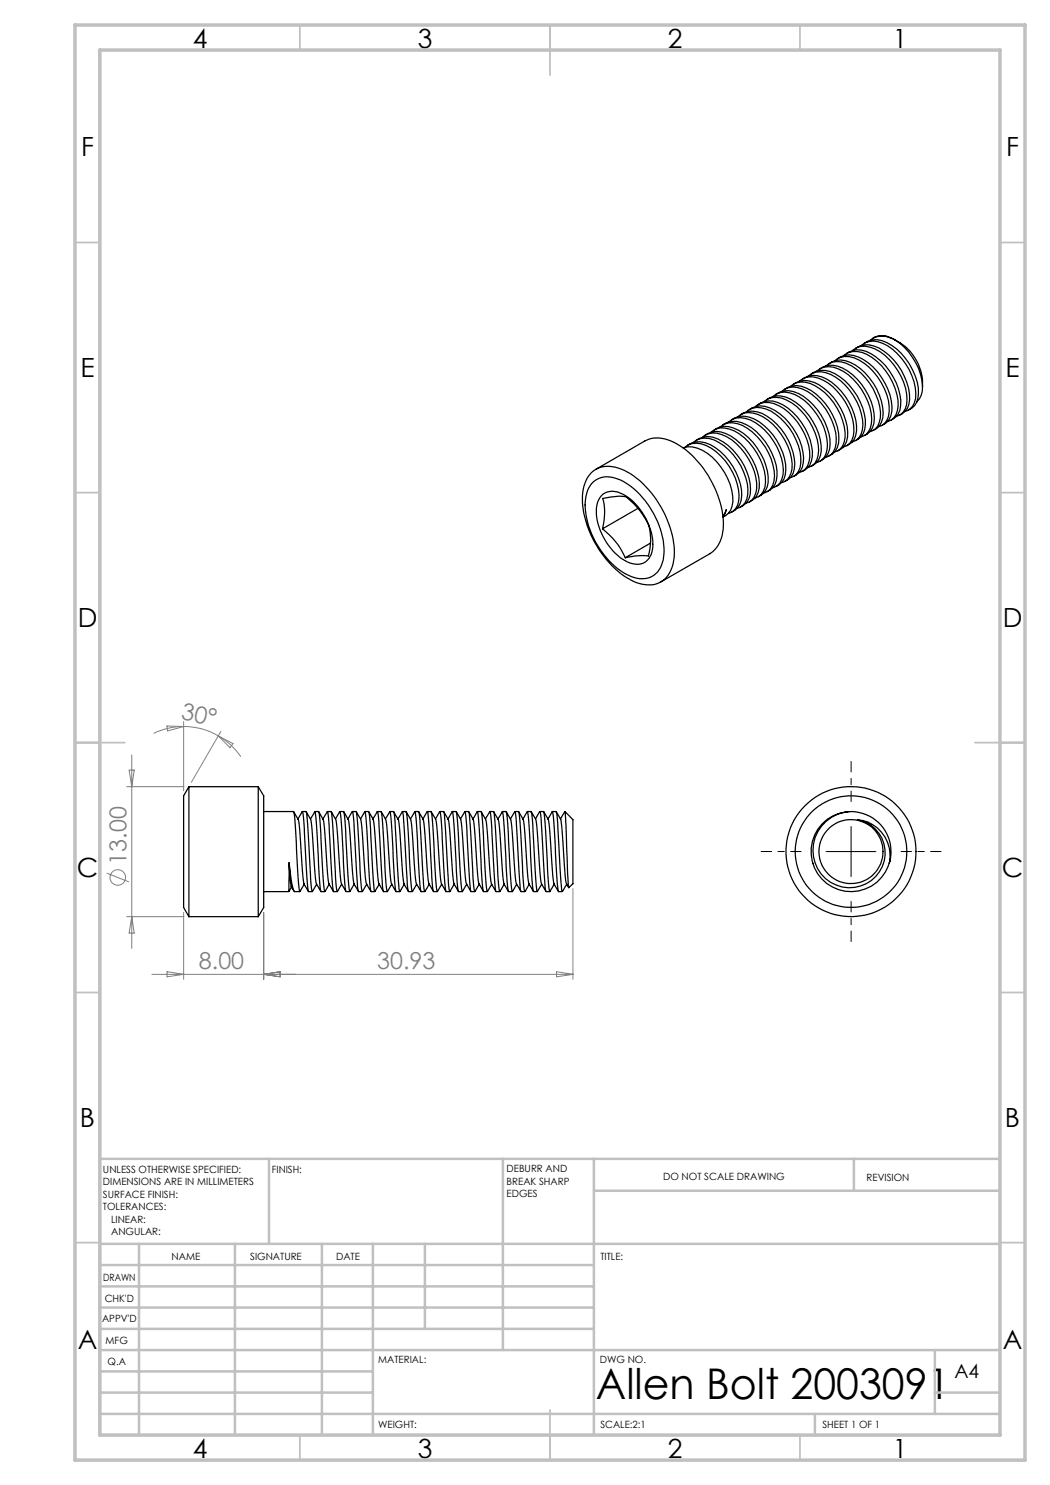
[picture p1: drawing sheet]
<svg xmlns="http://www.w3.org/2000/svg" width="210mm" height="297mm" viewBox="0 0 210 297" stroke-linecap="round" stroke-linejoin="round" font-family="sans-serif">
<g fill="none" stroke="#808080" stroke-width=".2">
<path d="M25.3 157.3h11.5M25.8 154h1l-.4 3.3zM26.4 151v38.7M33.4 145.2l3.3 .1-3.2 .9zM36.7 145.3a13.2 13.2 0 0 1 6.9 1.9M36.7 145.3a13.6 13.6 0 0 0-6 1.4M36.7 144.3v13.8M43.6 147.2a13.1 13.1 0 0 1 4.6 4.1M43.6 147.2l3 1.5-.6 .8zM44.2 146.3l-5.9 10.2M21.3 174.6l4.5 1.8M114.6 177.7v18.2"/>
<path d="M25.3 183.3h11.5M26.4 183.3l.4 3.3h-1zM30.4 194.9h84.2M33.4 194.3l3.3 .6-3.3 .5zM36.7 182.5v13.4M52.7 182.5v13.4M52.7 194.9l3.3-.6v1.1zM111.3 194.3l3.3 .6-3.3 .5z"/>
<circle cx="23.6" cy="175.5" r="1.55"/>
</g>
<path d="M160.2 170.3h-8M170.2 160.3v-8M180.2 170.3h8M170.2 180.3v8" fill="none" stroke="#000" stroke-width=".2" stroke-dasharray="15.2 1.3 1.3 1.3" stroke-dashoffset="13.1"/>
<path d="M165.2 170.3h10M170.2 165.3v10" fill="none" stroke="#000" stroke-width=".2"/>
<g fill="none" stroke="#c0c0c0" stroke-width=".35">
<path d="M60 5v5M110 5v10M160 5v5M15 48.5h5M200 48.5h5M15 98.5h5M200 98.5h5M15 148.5h10M195 148.5h10M15 198.5h5M200 198.5h5M15 248.5h5"/>
<path d="M200 248.5h5M60 287v5M110 282v10M160 287v5"/>
</g>
<g fill="none" stroke="#c0c0c0" stroke-width=".5">
<path d="M53.8 231.8v17M100.6 231.8v38.2M118.8 231.8v55.2M118.8 238.2h81.2M170.8 231.8v6.4M200 231.8h-180v55.2M20 248.8h180M20 257.3h98.8M20 253h98.8M27.8 248.8v38.2M47 248.8v38.2M64.4 248.8v38.2"/>
<path d="M74.6 248.8v38.2M85 248.8v17M20 265.8h98.8M20 261.5h98.8M20 278.5h54.6M20 274.3h54.6M20 270h180M187 278.5h13M187 270v12.8M20 282.8h180M163 282.8v4.2"/>
</g>
<path d="M15 5h190v287h-190zM20 10h180v277h-180z" fill="none" stroke="#c0c0c0" stroke-width=".7"/>
<g fill="none" stroke="#000" stroke-width=".25">
<path d="M153.9 79.6l-.5 .3M154 79.6a4.8 4.8 0 0 1 5.1 .9 12.6 12.6 0 0 1 5.2 9.6 3.5 3.5 0 0 1-2 3.1M154.6 79.3a4.2 4.2 0 0 1 5.3 .1 12 12 0 0 1 5.5 10.5 2.69 2.69 0 0 1-2 2.5M155.7 78.6l-.5 .2M155.7 78.6a4.5 4.5 0 0 1 5 .7 12.6 12.6 0 0 1 5.3 9.6 3.3 3.3 0 0 1-2 3.3M156.4 78.3a3.6 3.6 0 0 1 4-.5 11.9 11.9 0 0 1 6.8 10.9 2.86 2.86 0 0 1-2.1 2.7M157 77.9a4 4 0 0 1 4.3-.3 12.3 12.3 0 0 1 6.5 10 3.4 3.4 0 0 1-2 3.6M158.2 77.3a4 4 0 0 1 4.8-.2 12.2 12.2 0 0 1 6 10.4 2.98 2.98 0 0 1-2.1 2.9M158.7 76.8a4.4 4.4 0 0 1 5.1 .2 12.2 12.2 0 0 1 5.7 10.4 3.3 3.3 0 0 1-1.9 2.8M159.9 76.2a3.9 3.9 0 0 1 4.7-.2 12.2 12.2 0 0 1 6.2 10.3 2.82 2.82 0 0 1-2.2 3.1M161 75.5a4.9 4.9 0 0 1 5.4 1 12.5 12.5 0 0 1 4.9 9.7 3 3 0 0 1-1.4 2.6M161 75.5l-.5 .3"/>
<path d="M161.7 75.2a3.8 3.8 0 0 1 4.5-.3 12.5 12.5 0 0 1 6.4 10.1 3 3 0 0 1-2.2 3.4M162.8 74.5a4.7 4.7 0 0 1 5.2 .8 12.2 12.2 0 0 1 5.1 9.7 3.4 3.4 0 0 1-2 3.1M162.8 74.5l-.6 .3M163.4 74.2a3.6 3.6 0 0 1 4.3-.4 11.9 11.9 0 0 1 6.6 11 2.87 2.87 0 0 1-2.1 2.5M164.5 73.5a4.6 4.6 0 0 1 5 .7 12.6 12.6 0 0 1 5.4 9.5 3.3 3.3 0 0 1-2 3.4M164.5 73.4l-.5 .4M165.2 73.2a4.1 4.1 0 0 1 5.1 0 12.1 12.1 0 0 1 5.8 10.4 2.86 2.86 0 0 1-2.1 2.7M166.3 72.5a4.4 4.4 0 0 1 4.8 .5 12 12 0 0 1 5.5 10.5 2.91 2.91 0 0 1-1.4 2.3M166.3 72.4l-.5 .3M167 72.2a3.9 3.9 0 0 1 4.8-.2 12.2 12.2 0 0 1 6 10.3 3 3 0 0 1-2.1 3M167.5 71.7l.6-.3a4.4 4.4 0 0 1 4.5 .5 12.3 12.3 0 0 1 5.8 10.4 3.2 3.2 0 0 1-2 2.8M168.8 71.1a3.9 3.9 0 0 1 4.6-.2 12.4 12.4 0 0 1 6.2 10.2 2.99 2.99 0 0 1-2.1 3.2"/>
<path d="M169.3 70.7a4.2 4.2 0 0 1 4.9 .1 12.3 12.3 0 0 1 5.9 10.3 3.1 3.1 0 0 1-1.4 2.6M170.5 70.1a3.7 3.7 0 0 1 4.5-.3 12.5 12.5 0 0 1 6.4 10.1 2.98 2.98 0 0 1-2.1 3.4M171.6 69.4l-.5 .3M171.6 69.4a4.6 4.6 0 0 1 5.2 .8 12.3 12.3 0 0 1 5.1 9.7 3.2 3.2 0 0 1-1.9 3.1M172.2 69.1a3.8 3.8 0 0 1 4.4-.4 12.1 12.1 0 0 1 6.5 11 2.87 2.87 0 0 1-2 2.5M172.9 68.6a4.1 4.1 0 0 1 4.4-.1 12.2 12.2 0 0 1 6.4 10.1 3.2 3.2 0 0 1-1.5 3.1M174 68.1a3.9 3.9 0 0 1 4.6-.3l.5 .3M174.6 67.6a3.9 3.9 0 0 1 4.5 .5M178.9 67.9a10 10 0 0 1 5.6 9.5M179.1 68.1a11.8 11.8 0 0 1 5.4 10.1 3.3 3.3 0 0 1-1.1 2.2M118.3 96.7a4.4 4.4 0 0 1 5.2-.9 15.7 15.7 0 0 1 8.3 9.3 11.5 11.5 0 0 1 .5 8 4.2 4.2 0 0 1-5.9 2.3 15.9 15.9 0 0 1-8.4-9.4 11.1 11.1 0 0 1-.2-8.4zM118.5 94.3a5.8 5.8 0 0 1 6.4-.2 20.1 20.1 0 0 1 9.8 14.5 7.9 7.9 0 0 1-2.1 7.5 6.2 6.2 0 0 1-7.1-.5 20 20 0 0 1-9-16.5 7.1 7.1 0 0 1 2-4.8z"/>
<path d="M119.2 93.9l9.8-5.7a6.3 6.3 0 0 1 6.3 .6 20.3 20.3 0 0 1 9.4 16.3 6.5 6.5 0 0 1-2.7 5.6l-9.8 5.7M120.3 99.1a3.6 3.6 0 0 1 4.6-.1 12.1 12.1 0 0 1 5.6 10.9 3.2 3.2 0 0 1-4.6 2.7 12 12 0 0 1-6.6-11.4l.3-.9zM136.6 89.6a5 5 0 0 1 4.9 1.1 12.5 12.5 0 0 1 5.1 9.6 3.4 3.4 0 0 1-2 3.1M136.9 89.5a3.7 3.7 0 0 1 4.4-.4 12 12 0 0 1 6.4 11 2.78 2.78 0 0 1-2 2.6M138 88.8l-.5 .3M138 88.8a4.6 4.6 0 0 1 5 .7 12.5 12.5 0 0 1 5.3 9.6 3.3 3.3 0 0 1-1.9 3.3M138.7 88.5a4.1 4.1 0 0 1 5.1 0 12 12 0 0 1 5.7 10.4 2.86 2.86 0 0 1-2 2.7M139.8 87.7l-.5 .3M139.8 87.8a4.4 4.4 0 0 1 4.8 .6 11.9 11.9 0 0 1 5.4 10.5 2.83 2.83 0 0 1-1.3 2.2M140.5 87.5a3.4 3.4 0 0 1 3.9-.6 12 12 0 0 1 6.9 10.8 3 3 0 0 1-2.1 2.9M141 87a3.9 3.9 0 0 1 4.2-.3 12.1 12.1 0 0 1 6.6 10.9 2.93 2.93 0 0 1-1.4 2.4M142.2 86.4a3.4 3.4 0 0 1 3.7-.6 11.9 11.9 0 0 1 7 8.5 5.6 5.6 0 0 1-.6 4.6l-.6 .4-.7 .3"/>
<path d="M142.8 86a4.2 4.2 0 0 1 4.9 .1 12.4 12.4 0 0 1 5.9 10.3 3.2 3.2 0 0 1-1.4 2.6M144 85.4a3.8 3.8 0 0 1 4.5-.3 12.4 12.4 0 0 1 6.4 10.1 3.3 3.3 0 0 1-2 3.4h-.1M145.1 84.7a4.1 4.1 0 0 1 4.2 .2 12.3 12.3 0 0 1 6.1 10.3 3.2 3.2 0 0 1-1.4 2.8M145.1 84.7l-.5 .3M145.7 84.4a3.7 3.7 0 0 1 4.4-.4 12.4 12.4 0 0 1 6.6 10 3.5 3.5 0 0 1-1.9 3.5h-.2M146.9 83.7a4.7 4.7 0 0 1 5 .7 12.4 12.4 0 0 1 5.3 9.6 3.2 3.2 0 0 1-1.5 3M146.9 83.6l-.6 .4M147.5 83.4a4.1 4.1 0 0 1 5.1 0 12.2 12.2 0 0 1 5.8 10.4 2.98 2.98 0 0 1-2.1 2.7M148.1 82.9a4.1 4.1 0 0 1 4.3-.2 12.4 12.4 0 0 1 6.6 10 3.4 3.4 0 0 1-1.5 3.3M149.3 82.4a3.5 3.5 0 0 1 3.9-.6 11.9 11.9 0 0 1 7 10.8 3 3 0 0 1-2.2 2.9M149.9 81.9a3.9 3.9 0 0 1 4.1-.3 12 12 0 0 1 6.7 10.9 2.73 2.73 0 0 1-1.5 2.4M151.1 81.3a3.8 3.8 0 0 1 4.7-.2 12.4 12.4 0 0 1 6.2 10.2 3.1 3.1 0 0 1-2.1 3.2h-.1"/>
<path d="M151.6 80.9a4.4 4.4 0 0 1 5 .1 12.2 12.2 0 0 1 5.9 10.3 3.2 3.2 0 0 1-2 3M152.2 99.1l-.5 .2M152.9 80.3a3.7 3.7 0 0 1 4.4-.3 12.2 12.2 0 0 1 6.4 10.1 3.3 3.3 0 0 1-1.9 3.3l-.2 .1M154 98l-.5 .3M155.8 97l-.6 .3M157.5 96l-.5 .3M159.3 95l-.5 .3M169.9 88.8l-.5 .3M175.2 85.8l-.5 .3M178.7 83.7l-.5 .3M182.2 81.7l-.5 .3M120.5 105.8a11.4 11.4 0 0 0 0-6.1 12.7 12.7 0 0 1 4.7-.4 13.9 13.9 0 0 1 4.7 6.5l.2 2.3-.4 3.1a14 14 0 0 0-4.6 .3"/>
<path d="M120.5 105.8a15.5 15.5 0 0 1 4.6 5.7M127.6 101.7l-7.1 4.1M130.1 108.6l-5 2.9M144.6 103.2l.7-1.3-.5 1.2-.2 .2M148.7 101.1l-.6 .3M150.4 100.1l-.5 .3M37.8 157.3v26M37.8 157.3l-1.1 1.9v22.3l1.1 1.8M37.8 157.3h13.8M51.6 157.3v26M51.6 157.3l1.1 1.9v22.3l-1.1 1.8M52.7 162.3h6a93.7 93.7 0 0 1 .8 11.5l.2 3.1 .3 1.4"/>
<path d="M52.7 178.3h5M57.8 172.6l-.1 5.7 .6-.9M57.8 172.6l.2 1.1a12.7 12.7 0 0 0 .9 4.6h1.1M57.8 172.6l.3 3.9a2.37 2.37 0 0 0 .7 1.7M58.8 162.4l.8 1.5M59.6 163.9l.3 1.7 .7 10a4.2 4.2 0 0 0 1.1 2.7M60.4 162.3a18.9 18.9 0 0 1 .6 5.7l.2 5.2a20.1 20.1 0 0 0 .5 5.1h.8M60.9 176.8l-.9 1.5M61.2 162.3h-.7l-.9 1.5M61.2 162.3l.3 2.5 .6 11.1 .4 2.4M61.2 162.4l.9 1.5M62.1 163.9l.3 2 .7 10a2.72 2.72 0 0 0 .6 1.6l.5 .8"/>
<path d="M62.9 162.4l-.8 1.4M63 162.3l.3 3 .6 11 .3 2M63 162.3h.7M63.3 176.8l-.8 1.5M63.7 162.3a49.2 49.2 0 0 1 .6 8.4l.4 5.9 .2 1.7h-.7M63.7 162.3l.5 .8a5 5 0 0 1 .7 3.2l.7 9.2a4.3 4.3 0 0 0 1.1 2.8h.8M65.4 162.4l-.8 1.4M65.5 162.3a61.9 61.9 0 0 1 .6 9.1l.3 4.7 .3 2.2M65.5 162.3h.7M65.8 176.8l-.8 1.5M66.2 162.3l.4 3.1 .6 11 .3 1.9M66.3 162.3a4.9 4.9 0 0 1 1.1 3.5l.7 10a4.1 4.1 0 0 0 1.1 2.5l-.4-3.4-.5-10-.3-2.6"/>
<path d="M67.9 162.4l-.8 1.4M68 162.3h.7M68.3 176.8l-.8 1.5M68.7 162.3l.3 1.9 .6 11 .4 3.1M68.8 162.4l.4 .7a4.8 4.8 0 0 1 .8 3.1l.7 9.8 .1 .8 .9 1.5M69.2 178.3h.8M70.4 162.3l-.8 1.5M70.5 162.3a53.6 53.6 0 0 1 .6 8.6l.5 7 .1 .4h.8M70.5 162.3h.7l.1 .2 .7 10.1a24.8 24.8 0 0 0 .5 5.7M70.8 176.8l-.8 1.5M71.3 162.4l.8 1.5M72.1 163.9l1 11.8a3.7 3.7 0 0 0 1.1 2.6"/>
<path d="M72.9 162.3h.1a78.3 78.3 0 0 1 .7 10.9l.5 5v.1h.8M73 162.3l-.9 1.5M73 162.3h.7M73.3 176.8l-.8 1.5M73.7 162.3a24.2 24.2 0 0 1 .5 6l.4 7.5 .4 2.5M73.8 162.4l.8 1.5M74.6 163.9l1 12.1 .2 .7 .9 1.6M75.4 162.4l-.8 1.4M75.5 162.3l.3 2.1 .7 12.7 .2 1.2M75.5 162.3h.7M75.8 176.8l-.8 1.5M76.2 162.3a130.8 130.8 0 0 1 .9 13.3l.4 2.7h-.8"/>
<path d="M76.2 162.3l.9 1.6M77.1 163.9l.3 1.8 .7 9.9a4.1 4.1 0 0 0 1.1 2.7M77.9 162.4l-.8 1.4M78 162.3l.3 2.8 .4 7.6a23.2 23.2 0 0 0 .5 5.6M78 162.3h.7M78.4 176.8l-.9 1.5M78.7 162.3l.3 2.1 .6 11 .2 2.4 .2 .5M78.7 162.3l.9 1.6M79.2 178.3h.8M79.6 163.9l.3 2.1 .7 9.9 .2 .9 .9 1.5M80.4 162.4l-.8 1.4M80.5 162.3l.2 1 .5 9.1a27.1 27.1 0 0 0 .5 5.9"/>
<path d="M80.5 162.3h.7M80.9 176.8l-.9 1.5M81.2 162.3l.4 2.9 .6 11.8a1.48 1.48 0 0 0 .3 1.3l.8-1.5M81.2 162.4a5.4 5.4 0 0 1 1.2 4l.7 9.2a4 4 0 0 0 1.1 2.7M81.7 178.3h.8M82.9 162.4l-.8 1.4M83 162.3l.3 2.4 .7 12.7 .2 .9h.7M83 162.3h.7a30.3 30.3 0 0 1 .5 6.3l.3 4a24.8 24.8 0 0 0 .4 5.7M83.7 162.4l.9 1.5M84.6 163.9l.3 2 .7 10a3.8 3.8 0 0 0 1.1 2.4M85.4 162.3l-.8 1.5M85.5 162.3l.3 2.2 .4 7.4a33.7 33.7 0 0 0 .5 6.4h.8"/>
<path d="M85.5 162.3h.7M85.8 176.8l-.8 1.5M86.2 162.3l.3 2.5 .6 11 .4 2.5M86.3 162.4l.8 1.5M87.9 162.4l-.8 1.4M88 162.3l.3 2.1 .6 10.9 .3 3-.4-.8a6.5 6.5 0 0 1-.9-3.7l-.4-7.5-.4-2.4M88 162.3h.7M88.3 176.8l-.8 1.5M88.7 162.3l.2 .8 .5 8.9a30.3 30.3 0 0 0 .6 6.3h-.8M88.8 162.3a4.9 4.9 0 0 1 1.1 3.5l.7 10a2.9 2.9 0 0 0 .7 1.7l.4 .8h.8M90.4 162.4l-.8 1.4M90.5 162.3l.2 1.8 .5 8.6a22.6 22.6 0 0 0 .5 5.6"/>
<path d="M90.5 162.3h.7M90.8 176.8l-.8 1.5M92.1 163.9l1 12.1 .2 .7 .9 1.6M92.1 163.9l-.8-1.6 .3 3.1 .6 11 .3 1.9M92.9 162.4l-.8 1.4M93 162.3a86.6 86.6 0 0 1 .8 11.4l.3 4.3 .1 .3M93 162.3h.7M93.3 176.8l-.8 1.5M93.7 162.3l.2 .6 .2 2.3 .4 7.6a20.7 20.7 0 0 0 .5 5.5M93.8 162.4l.8 1.5M94.2 178.3h.8M94.6 163.8l.8-1.5a75.2 75.2 0 0 1 .8 11.2l.5 4.7 .8 .1"/>
<path d="M94.6 163.9l.3 1.8 .7 10a2.58 2.58 0 0 0 .6 1.7l.5 .9M95.5 162.3h.7a91.9 91.9 0 0 1 .8 11.5l.2 3.1 .3 1.4M95.8 176.8l-.8 1.5M96.3 162.4l.8 1.5M97.1 163.9l.3 2.2 .7 9.9 .2 .8 .9 1.5M98 162.3a22.6 22.6 0 0 1 .5 5.6l.2 5.3a21.3 21.3 0 0 0 .5 5.1h.8M98.4 176.8l-.9 1.5M98.7 162.3h-.7l-.9 1.5M98.7 162.3l.3 2.5 .4 7.5a25.2 25.2 0 0 0 .6 6M98.7 162.4l.9 1.5M99.6 163.9l.3 1.8 .7 9.9a4.2 4.2 0 0 0 1.1 2.7M100.4 162.4l-.8 1.4"/>
<path d="M100.5 162.3l.3 2 .6 11 .3 3M100.5 162.3h.7M100.8 176.8l-.8 1.5M101.2 162.3a47.8 47.8 0 0 1 .6 8.4l.4 5.8 .2 1.8h-.7M101.2 162.3a5.3 5.3 0 0 1 1.2 3.7l.7 9.9a2.55 2.55 0 0 0 .7 1.6l.4 .8h.8M102.1 163.8l.9-1.5a32.6 32.6 0 0 1 .5 6.4l.5 8.9 .2 .7M103 162.3h.7M103.3 176.8l-.8 1.5M103.7 162.3l.4 3.1 .6 11 .3 1.9M105.4 162.4l-.8 1.4M105.5 162.3l.3 2.6 .5 10 .4 3.4-.4-.8a6.2 6.2 0 0 1-.9-3.6l-.6-9.1a3.9 3.9 0 0 0-1-2.4M105.5 162.3h.7"/>
<path d="M105.8 176.8l-.8 1.5M106.2 162.3a63.4 63.4 0 0 1 .7 9.2l.3 4.7 .3 2.1M106.3 162.4l.8 1.5M106.7 178.3h.8M107.1 163.9l.3 2 .7 10a3.8 3.8 0 0 0 1.1 2.4M107.9 162.3l-.8 1.5M108 162.3a27 27 0 0 1 .5 5.8l.5 9.3 .2 .9h.8l.8-1.5M108 162.3h.7l.1 .5 .7 9.7a25.9 25.9 0 0 0 .5 5.8M108.3 176.8l-.8 1.5M108.8 162.4l.8 1.5M109.6 163.8l.9-1.5a76.6 76.6 0 0 1 .7 10.9l.5 5v.1h.8M109.6 163.9l.4 2.4 .6 9.2a4.3 4.3 0 0 0 1.1 2.8"/>
<path d="M110.5 162.3h.7M111.2 162.3l.3 2.4 .6 11.1 .4 2.5M111.3 162.4l.4 .7a6.6 6.6 0 0 1 .8 3.6l.6 9.1a2.72 2.72 0 0 0 .6 1.7M113 162.3l-.9 1.5M113 162.3l.5 12.5 .3 2.7M113 162.3l1.6 1.6v12.8l-.8 .8M113 162.3h-.1M113 162.3h.1M113.3 176.8l-.8 1.5M162.5 172.6l.1 .2M165.2 164.2a7.9 7.9 0 0 1 9.3-.6 7.9 7.9 0 0 1 3.5 8.7 7.2 7.2 0 0 0-6.5-8.3 6.9 6.9 0 0 1 5.5 7.6 6.9 6.9 0 0 1-7.3 5.9 7.6 7.6 0 0 1-6.7-5.1 7.6 7.6 0 0 1 2.2-8.2zM169.5 162.4a8 8 0 0 0-5.4 13.1 8 8 0 0 0 13.9-3.2"/>
<path d="M178 171.9l-.2 .7M37.8 183.3h13.8"/>
<circle cx="170.2" cy="170.3" r="13"/>
<circle cx="170.2" cy="170.3" r="6.4"/>
<circle cx="170.2" cy="170.3" r="11.2"/>
</g>
<text font-size="8.5" x="119.2" y="279.7">Allen Bolt 2003091</text>
<g font-size="5.3">
<text x="38.5" y="9.5">4</text>
<text x="83.5" y="9.5">3</text>
<text x="133.6" y="9.5">2</text>
<text x="178.6" y="9.5">1</text>
<text x="16.2" y="31.2">F</text>
<text x="201.2" y="31.2">F</text>
<text x="16.1" y="75.5">E</text>
<text x="201.1" y="75.5">E</text>
<text x="15.5" y="125.5">D</text>
<text x="200.5" y="125.5">D</text>
<text x="15.4" y="175.5">C</text>
<text x="200.4" y="175.5">C</text>
<text x="16" y="225.5">B</text>
<text x="201" y="225.5">B</text>
<text x="15.5" y="269.7">A</text>
<text x="200.5" y="269.7">A</text>
<text x="38.5" y="291.5">4</text>
<text x="83.5" y="291.5">3</text>
<text x="133.6" y="291.5">2</text>
<text x="178.6" y="291.5">1</text>
</g>
<g font-size="4.7" fill="#808080">
<text x="36.1" y="143.9" transform="rotate(11 36.1 143.9)">30°</text>
<text x="25.3" y="172.9" transform="rotate(-90 25.3 172.9)">13.00</text>
<text x="39.8" y="193.8">8.00</text>
<text x="75.5" y="193.8">30.93</text>
</g>
<text font-size="3.9" x="190.9" y="275.5">A4</text>
<g font-size="2">
<text x="20.6" y="234.6">UNLESS OTHERWISE SPECIFIED:</text>
<text x="20.6" y="237.1">DIMENSIONS ARE IN MILLIMETERS</text>
<text x="20.6" y="239.6">SURFACE FINISH:</text>
<text x="54.4" y="234.6">FINISH:</text>
<text x="101.3" y="234.5">DEBURR AND</text>
<text x="101.3" y="237">BREAK SHARP</text>
<text x="101.3" y="239.5">EDGES</text>
<text x="132.6" y="236">DO NOT SCALE DRAWING</text>
<text x="173.3" y="236.2">REVISION</text>
<text x="20.6" y="242.1">TOLERANCES:</text>
<text x="22.2" y="244.6">LINEAR:</text>
<text x="22.2" y="247.1">ANGULAR:</text>
<text x="34.3" y="252">NAME</text>
<text x="50" y="251.9">SIGNATURE</text>
<text x="67.2" y="251.9">DATE</text>
<text x="120.1" y="251.9">TITLE:</text>
<text x="20.6" y="256.1">DRAWN</text>
<text x="20.9" y="260.3">CHK'D</text>
<text x="20.4" y="264.4">APPV'D</text>
<text x="21.1" y="268.8">MFG</text>
<text x="21.5" y="273">Q.A</text>
<text x="75.6" y="272.5">MATERIAL:</text>
<text x="120" y="272.5">DWG NO.</text>
<text x="75.6" y="285.5">WEIGHT:</text>
<text x="120.1" y="285.6">SCALE:2:1</text>
<text x="164.5" y="285.6">SHEET 1 OF 1</text>
</g>
</svg>
